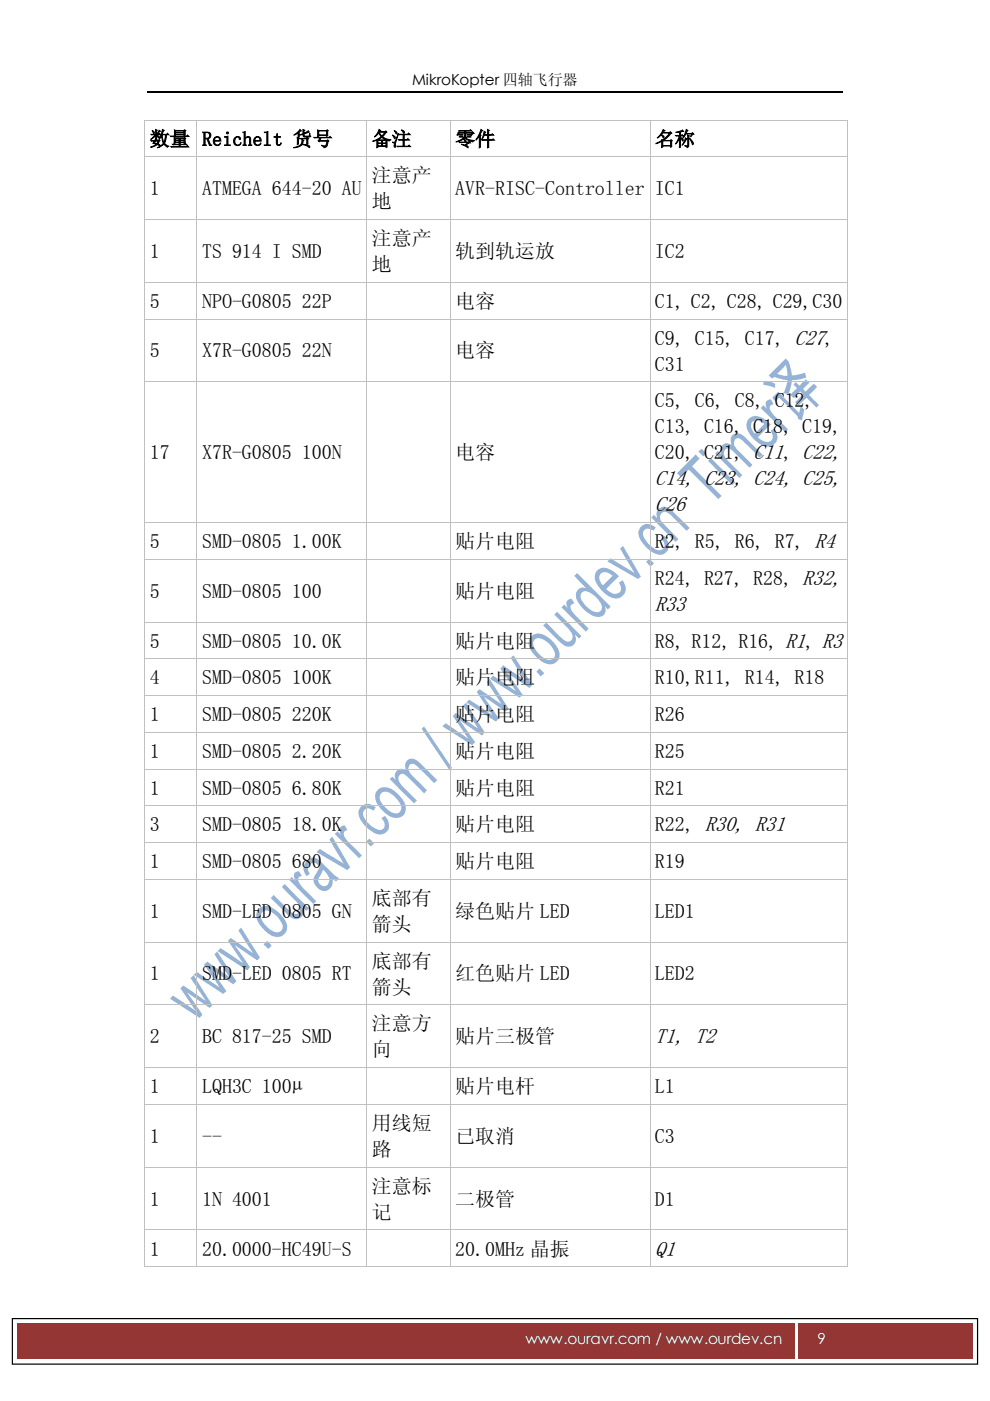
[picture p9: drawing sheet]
<svg xmlns="http://www.w3.org/2000/svg" width="210mm" height="297mm" viewBox="0 0 210 297" stroke-linecap="round" stroke-linejoin="round" font-family="sans-serif">
<g fill="#95b3d7">
<path d="M40.4 207.3l.7-.5 3.9 6.3-.6 .6-4.7-3.2 3.2 4.6-.6 .7-6.2-4 .6-.7 4.9 3.3-3.3-4.9 .6-.5 4.7 3.2z" fill-rule="evenodd"/>
<path d="M41.1 206.7l.6-.6 4.9 3.3-3.3-4.8 .6-.7 4.7 3.3-3.1-4.8 .6-.6 4 6.2-.7 .7-4.6-3.3 3.2 4.7-.7 .6z" fill-rule="evenodd"/>
<path d="M46.7 201l4.9 3.3-3.3-4.8 .6-.6 4.8 3.2-3.2-4.8 .6-.6 4 6.3-.6 .6-4.7-3.2 3.2 4.7-.6 .6-6.3-4z" fill-rule="evenodd"/>
<path d="M55.9 200.2l.7-.7 1 1-.7 .7z" fill-rule="evenodd"/>
<path d="M54.9 192.7a2.54 2.54 0 0 1 3.5 .2 5.5 5.5 0 0 1 2.5 3.8 2.21 2.21 0 0 1-1.4 1.9 2.21 2.21 0 0 1-2.3-.4 6 6 0 0 1-2.9-4.1l.2-.8zM55.6 193.4a2.04 2.04 0 0 0 .6 2.6 3.4 3.4 0 0 0 2.8 1.6 1.36 1.36 0 0 0 .5-2.3 4.1 4.1 0 0 0-3.4-2.2z" fill-rule="evenodd"/>
<path d="M58 189.7l2.5 2.5a3.3 3.3 0 0 0 2.4 1.6 1.46 1.46 0 0 0 0-2.6l-3.1-3.2 .6-.5 5.1 5.1-.6 .5-.7-.7a1.73 1.73 0 0 1-.6 2.3 1.73 1.73 0 0 1-2.3-.5l-3.9-3.8z" fill-rule="evenodd"/>
<path d="M62.5 185.1l.2-.2a.63 .63 0 0 1 1 .4l.3 .5a.81 .81 0 0 0-.8 .5 .81 .81 0 0 0 .3 .9l.8 1.2 2.8 2.7-.6 .6-5.2-5.2 .5-.6 .9 .9-.3-.5a1.12 1.12 0 0 1 .1-1.2z" fill-rule="evenodd"/>
<path d="M65 182.5a1.77 1.77 0 0 1 2.8 0l3.2 3.2 .9 .5-.6 .7-.8-.5a1.94 1.94 0 0 1-1.1 2.4 1.94 1.94 0 0 1-2.5-1 2.03 2.03 0 0 1 .3-2.9l.3-.5a.64 .64 0 0 0-.1-1.1 1.28 1.28 0 0 0-1.9 .1 1.28 1.28 0 0 0 .2 1.9l-.7 .5a2.27 2.27 0 0 1 0-3.3zM68.5 184.4l-.5 1.1a1.27 1.27 0 0 0-.3 1.8 1.27 1.27 0 0 0 1.7 .3 1.73 1.73 0 0 0-.2-2.5z" fill-rule="evenodd"/>
<path d="M67.3 180.4l.5-.4 5.1 3.1-3.1-5.1 .6-.6 3.9 6.5-.6 .6-6.6-3.8z" fill-rule="evenodd"/>
<path d="M72.2 175.3l.9-.3 .6 1a.88 .88 0 0 0-.8 .6 .88 .88 0 0 0 .2 1l.9 1 2.7 2.8-.6 .5-5.1-5.1 .5-.5 .8 .7a1.47 1.47 0 0 1-.1-1.7z" fill-rule="evenodd"/>
<path d="M78.3 177.8l1 1-.6 .7-1.1-1z" fill-rule="evenodd"/>
<path d="M76.6 170.9a2.17 2.17 0 0 1 3.1 .3l-.5 .7-.3-.2a1.19 1.19 0 0 0-1.6 0 1.19 1.19 0 0 0-.1 1.6 5 5 0 0 0 3.5 2.7 1.35 1.35 0 0 0 .9-1.2 1.35 1.35 0 0 0-.7-1.3l.7-.5a2.54 2.54 0 0 1 .4 3.4 2.3 2.3 0 0 1-3.1-.1 5.2 5.2 0 0 1-2.9-4.3z" fill-rule="evenodd"/>
<path d="M80.1 167.5a2.9 2.9 0 0 1 3.9 .5 4.5 4.5 0 0 1 2 3.9 2.19 2.19 0 0 1-3.6 1.1 5.4 5.4 0 0 1-2.9-4.5zM80.9 168.1a1.91 1.91 0 0 0 .5 2.7 3.1 3.1 0 0 0 3.1 1.5 1.65 1.65 0 0 0-.1-2.5 3.7 3.7 0 0 0-3-1.9z" fill-rule="evenodd"/>
<path d="M84.2 163.4a1.41 1.41 0 0 1 1.9-.1 1.56 1.56 0 0 1 .2-2.1 1.56 1.56 0 0 1 2.2 .1l4.2 4.1-.7 .6-2.2-2.3a4.3 4.3 0 0 0-2.5-1.8 1.14 1.14 0 0 0-.4 1.9l3.6 3.8-.6 .6-3.7-3.6a1.02 1.02 0 0 0-1.5-.2 1.02 1.02 0 0 0 .1 1.5l3.6 3.9-.6 .5-5.2-5.1 .5-.5 .8 .7a1.66 1.66 0 0 1 .3-2z" fill-rule="evenodd"/>
<path d="M89.6 154.3l.3-.3 5.9 8.8-.5 .5-5.9-8.8z" fill-rule="evenodd"/>
<path d="M96.6 151.1l4.7 3.3-3.1-4.8 .6-.6 4 6.3-.6 .7-4.7-3.3 3.3 4.7-.7 .6-6.3-4 .7-.7 4.8 3.3-3.3-4.8z" fill-rule="evenodd"/>
<path d="M103.8 143.9l4.1 6.4-.7 .6-4.7-3.2 3.2 4.6-.5 .7-6.3-4.1 .6-.6 4.9 3.3-3.3-4.9 .6-.6 4.6 3.3-3.1-4.8z" fill-rule="evenodd"/>
<path d="M106.7 141.1l4.7 3.3-3.1-4.9 .6-.6 4 6.3-.6 .7-4.8-3.3 3.3 4.7-.6 .6-6.3-4 .7-.6 4.8 3.3-3.3-4.9z" fill-rule="evenodd"/>
<path d="M114.1 142l.3-.3 1 1-.8 .7-.9-1z" fill-rule="evenodd"/>
<path d="M112.7 134.9a2.91 2.91 0 0 1 3.9 .5 4.5 4.5 0 0 1 2 3.9 2.18 2.18 0 0 1-3.6 1.1 5.8 5.8 0 0 1-2.9-4.1l.1-.8zM113.4 135.6a1.64 1.64 0 0 0 .2 2.3 4.4 4.4 0 0 0 2.8 2 1.22 1.22 0 0 0 1.2-.7 1.22 1.22 0 0 0-.2-1.3 4.4 4.4 0 0 0-3.5-2.6z" fill-rule="evenodd"/>
<path d="M115.1 132.6l.7-.6 2.4 2.5a4.5 4.5 0 0 0 2.2 1.6 1.23 1.23 0 0 0 1-1 1.23 1.23 0 0 0-.5-1.3l-3.4-3.5 .6-.6 5.2 5.2-.5 .5-.9-.8a1.65 1.65 0 0 1-.4 2.2 1.65 1.65 0 0 1-2.1-.1z" fill-rule="evenodd"/>
<path d="M120.5 127.2l.7-.3 .6 1a.9 .9 0 0 0-.9 .6 .9 .9 0 0 0 .3 1l3.6 3.8-.6 .6-5.2-5.1 .6-.6 .8 .7a1.19 1.19 0 0 1 .1-1.7z" fill-rule="evenodd"/>
<path d="M121.8 122.1l.5-.6 7.2 7.1-.6 .6-.6-.7a1.61 1.61 0 0 1-.3 1.9 1.61 1.61 0 0 1-1.8 .3 6.7 6.7 0 0 1-4.1-4.3 1.56 1.56 0 0 1 2.2-1.7zM123.4 125.6a2.1 2.1 0 0 0 .6 2.7 2.97 2.97 0 0 0 3.1 1.4 1.46 1.46 0 0 0 0-2.3 4.7 4.7 0 0 0-3.2-2.1z" fill-rule="evenodd"/>
<path d="M126.7 120.9a2.25 2.25 0 0 1 2.8-.1l1.7 1.4-2.7 2.7a2.18 2.18 0 0 0 2.9 .7l.3-.9-.5-1.2 .8-.5a2.23 2.23 0 0 1 .6 2.4 2.23 2.23 0 0 1-2 1.5 5.9 5.9 0 0 1-4.5-4.5 1.96 1.96 0 0 1 .6-1.5zM127.3 121.7a1.86 1.86 0 0 0 .5 2.4l2.1-2a1.82 1.82 0 0 0-2.6-.4z" fill-rule="evenodd"/>
<path d="M129.5 118.4l5 3.1-3-5.2 .6-.6 3.8 6.6-.6 .5-6.5-3.8z" fill-rule="evenodd"/>
<path d="M137 119.1l.7-.7 1 1.1-.8 .6z" fill-rule="evenodd"/>
<path d="M135.9 111.7a2.15 2.15 0 0 1 3.1 .1l-.5 .7a1.3 1.3 0 0 0-2.2 .4 4.7 4.7 0 0 0 2.7 3.6 1.24 1.24 0 0 0 1.7-.3 1.24 1.24 0 0 0-.2-1.7l-.3-.4 .7-.5a2.49 2.49 0 0 1 .4 3.4 2.31 2.31 0 0 1-3.1 0 5.5 5.5 0 0 1-2.8-4.3z" fill-rule="evenodd"/>
<path d="M139.7 107.9a2.19 2.19 0 0 1 3 .6l3.5 3.4-.7 .6-1.3-1.3a10.4 10.4 0 0 0-3.1-2.7 1.24 1.24 0 0 0-1.2 .9 1.24 1.24 0 0 0 .6 1.4l3.3 3.5-.5 .6-5.2-5.2 .5-.6 .8 .8a1.7 1.7 0 0 1 .3-2z" fill-rule="evenodd"/>
<path d="M147.5 96.4l.8 .8-1.6 1.7 6.3 6.3-.7 .6-6.3-6.2-1.6 1.6-.9-.9z" fill-rule="evenodd"/>
<path d="M150.3 97.5l.4-.4 5.2 5.2-.6 .6-5.2-5.2zM148.1 95.8l.7-.6 .9 .9-.6 .7z" fill-rule="evenodd"/>
<path d="M153.2 94.4a1.41 1.41 0 0 1 1.9-.1 1.56 1.56 0 0 1 .3-2.1 1.56 1.56 0 0 1 2.1 .1l4.2 4.1-.7 .6-2.2-2.3a5.8 5.8 0 0 0-2.3-1.8 1.26 1.26 0 0 0-.9 1 1.26 1.26 0 0 0 .6 1.3l3.3 3.4-.6 .5-1.4-1.4a11.2 11.2 0 0 0-3-2.6 1.06 1.06 0 0 0-1 .6 1.06 1.06 0 0 0 .3 1.2l3.6 3.9-.6 .5-5.2-5.1 .5-.6 .8 .8a1.66 1.66 0 0 1 .3-2z" fill-rule="evenodd"/>
<path d="M158.8 88.7a2.25 2.25 0 0 1 2.9-.1l1.7 1.4-2.7 2.7a2.3 2.3 0 0 0 2.9 .7l.2-.5v-.6l-.4-.9 .8-.6a2.23 2.23 0 0 1 .5 2.5 2.23 2.23 0 0 1-1.9 1.4 5.9 5.9 0 0 1-4.5-4.4 1.96 1.96 0 0 1 .5-1.6zM159.5 89.4a1.96 1.96 0 0 0 .5 2.5l2.1-2a2 2 0 0 0-2.6-.5z" fill-rule="evenodd"/>
<path d="M162.6 85l.8-.3 .6 1a.88 .88 0 0 0-.8 .6 .88 .88 0 0 0 .3 .9l.8 1.1 2.7 2.7-.5 .6-5.2-5.1 .6-.6 .7 .8a1.47 1.47 0 0 1 0-1.7z" fill-rule="evenodd"/>
<path d="M163 79.6l3.5-3.6a4.7 4.7 0 0 1 1.4 3.6l1.4-.2 1.4-.4 .2 1-1.5 .5-1.5 .1-.3 1.6-.5 1.4-1-.3 .6-1.4 .3-1.3-2.8-.7-.5 .4zM166.6 77.4l-1.8 1.8 1.4 .5h.8zM161.9 80.8h.9l1.5 .6v.9l-.9-.4-1.5-.3zM163.7 84.3l1.3-1.2 4.4 4.4 .4-1.5 .1 .2a1.13 1.13 0 0 1 .5 1.5l-.4 1.5-.8-.4v-.2a5.7 5.7 0 0 0-1.9-2.2l-2.1-2.1-.8 .8zM168.6 81.2l.1-.2 .8 .8 1.4-1.4 .7 .7-1.3 1.4 .5 .6 1.8-1.7 .6 .6-1.7 1.7 2.2 2.2-.6 .5-2.1-2.1-1.8 1.7-.6-.7 1.7-1.7-.6-.6-1.4 1.4-.7-.7 1.4-1.4-.8-.8z" fill-rule="evenodd"/>
</g>
<path d="M31.2 19.6h147.5" fill="none" stroke="#000" stroke-width=".25"/>
<g fill="#943634">
<path d="M3.6 280.5h164.8v7.6h-164.8z"/>
<path d="M169.2 280.5h37v7.6h-37z"/>
</g>
<path d="M2.6 279.6h204.7v9.6h-204.7z" fill="none" stroke="#000" stroke-width=".25"/>
<path d="M30.6 25.4h.1v1.3h-.1z" fill="#c0c0c0"/>
<path d="M30.6 25.5h11.1" fill="none" stroke="#c0c0c0" stroke-width=".21"/>
<path d="M41.7 25.4h.1v1.3h-.1z" fill="#c0c0c0"/>
<path d="M41.8 25.5h35.8" fill="none" stroke="#c0c0c0" stroke-width=".21"/>
<path d="M77.6 25.4h.2v1.3h-.2z" fill="#c0c0c0"/>
<path d="M77.8 25.5h17.6" fill="none" stroke="#c0c0c0" stroke-width=".21"/>
<path d="M95.4 25.4h.2v1.3h-.2z" fill="#c0c0c0"/>
<path d="M95.6 25.5h42.2" fill="none" stroke="#c0c0c0" stroke-width=".21"/>
<path d="M137.8 25.4h.1v1.3h-.1z" fill="#c0c0c0"/>
<path d="M137.9 25.5h41.7" fill="none" stroke="#c0c0c0" stroke-width=".21"/>
<g fill="#c0c0c0">
<path d="M179.6 25.4h.1v1.3h-.1z"/>
<path d="M179.6 25.4h.1v.2h-.1z"/>
</g>
<path d="M30.6 26.7v6.5M41.7 26.7v6.5M77.7 26.7v6.5M95.5 26.7v6.5M137.8 26.7v6.5M179.7 26.7v6.5" fill="none" stroke="#c0c0c0" stroke-width=".21"/>
<path d="M30.6 33.2h.1v1.3h-.1z" fill="#c0c0c0"/>
<path d="M30.7 33.3h11" fill="none" stroke="#c0c0c0" stroke-width=".21"/>
<path d="M41.7 33.2h.1v1.3h-.1z" fill="#c0c0c0"/>
<path d="M41.8 33.3h35.8" fill="none" stroke="#c0c0c0" stroke-width=".21"/>
<path d="M77.6 33.2h.2v1.3h-.2z" fill="#c0c0c0"/>
<path d="M77.8 33.3h17.6" fill="none" stroke="#c0c0c0" stroke-width=".21"/>
<path d="M95.4 33.2h.2v1.3h-.2z" fill="#c0c0c0"/>
<path d="M95.6 33.3h42.2" fill="none" stroke="#c0c0c0" stroke-width=".21"/>
<path d="M137.8 33.2h.1v1.3h-.1z" fill="#c0c0c0"/>
<path d="M137.9 33.3h41.7" fill="none" stroke="#c0c0c0" stroke-width=".21"/>
<path d="M179.6 33.2h.1v1.3h-.1z" fill="#c0c0c0"/>
<path d="M30.6 34.5v12M41.7 34.5v12M77.7 34.5v12M95.5 34.5v12M137.8 34.5v12M179.7 34.5v12" fill="none" stroke="#c0c0c0" stroke-width=".21"/>
<path d="M30.6 46.5h.1v1.3h-.1z" fill="#c0c0c0"/>
<path d="M30.7 46.6h11" fill="none" stroke="#c0c0c0" stroke-width=".21"/>
<path d="M41.7 46.5h.1v1.3h-.1z" fill="#c0c0c0"/>
<path d="M41.8 46.6h35.8" fill="none" stroke="#c0c0c0" stroke-width=".21"/>
<path d="M77.6 46.5h.2v1.3h-.2z" fill="#c0c0c0"/>
<path d="M77.8 46.6h17.6" fill="none" stroke="#c0c0c0" stroke-width=".21"/>
<path d="M95.4 46.5h.2v1.3h-.2z" fill="#c0c0c0"/>
<path d="M95.6 46.6h42.2" fill="none" stroke="#c0c0c0" stroke-width=".21"/>
<path d="M137.8 46.5h.1v1.3h-.1z" fill="#c0c0c0"/>
<path d="M137.9 46.6h41.7" fill="none" stroke="#c0c0c0" stroke-width=".21"/>
<path d="M179.6 46.5h.1v1.3h-.1z" fill="#c0c0c0"/>
<path d="M30.6 47.8v12M41.7 47.8v12M77.7 47.8v12M95.5 47.8v12M137.8 47.8v12M179.7 47.8v12" fill="none" stroke="#c0c0c0" stroke-width=".21"/>
<path d="M30.6 59.8h.1v1.2h-.1z" fill="#c0c0c0"/>
<path d="M30.7 59.9h11" fill="none" stroke="#c0c0c0" stroke-width=".21"/>
<path d="M41.7 59.8h.1v1.2h-.1z" fill="#c0c0c0"/>
<path d="M41.8 59.9h35.8" fill="none" stroke="#c0c0c0" stroke-width=".21"/>
<path d="M77.6 59.8h.2v1.2h-.2z" fill="#c0c0c0"/>
<path d="M77.8 59.9h17.6" fill="none" stroke="#c0c0c0" stroke-width=".21"/>
<path d="M95.4 59.8h.2v1.2h-.2z" fill="#c0c0c0"/>
<path d="M95.6 59.9h42.2" fill="none" stroke="#c0c0c0" stroke-width=".21"/>
<path d="M137.8 59.8h.1v1.2h-.1z" fill="#c0c0c0"/>
<path d="M137.9 59.9h41.7" fill="none" stroke="#c0c0c0" stroke-width=".21"/>
<path d="M179.6 59.8h.1v1.2h-.1z" fill="#c0c0c0"/>
<path d="M30.6 61v6.6M41.7 61v6.6M77.7 61v6.6M95.5 61v6.6M137.8 61v6.6M179.7 61v6.6" fill="none" stroke="#c0c0c0" stroke-width=".21"/>
<path d="M30.6 67.6h.1v1.2h-.1z" fill="#c0c0c0"/>
<path d="M30.7 67.6h11" fill="none" stroke="#c0c0c0" stroke-width=".21"/>
<path d="M41.7 67.6h.1v1.2h-.1z" fill="#c0c0c0"/>
<path d="M41.8 67.6h35.8" fill="none" stroke="#c0c0c0" stroke-width=".21"/>
<path d="M77.6 67.6h.2v1.2h-.2z" fill="#c0c0c0"/>
<path d="M77.8 67.6h17.6" fill="none" stroke="#c0c0c0" stroke-width=".21"/>
<path d="M95.4 67.6h.2v1.2h-.2z" fill="#c0c0c0"/>
<path d="M95.6 67.6h42.2" fill="none" stroke="#c0c0c0" stroke-width=".21"/>
<path d="M137.8 67.6h.1v1.2h-.1z" fill="#c0c0c0"/>
<path d="M137.9 67.6h41.7" fill="none" stroke="#c0c0c0" stroke-width=".21"/>
<path d="M179.6 67.6h.1v1.2h-.1z" fill="#c0c0c0"/>
<path d="M30.6 68.8v12.1M41.7 68.8v12.1M77.7 68.8v12.1M95.5 68.8v12.1M137.8 68.8v12.1M179.7 68.8v12.1" fill="none" stroke="#c0c0c0" stroke-width=".21"/>
<path d="M30.6 80.9h.1v1.2h-.1z" fill="#c0c0c0"/>
<path d="M30.7 80.9h11" fill="none" stroke="#c0c0c0" stroke-width=".21"/>
<path d="M41.7 80.9h.1v1.2h-.1z" fill="#c0c0c0"/>
<path d="M41.8 80.9h35.8" fill="none" stroke="#c0c0c0" stroke-width=".21"/>
<path d="M77.6 80.9h.2v1.2h-.2z" fill="#c0c0c0"/>
<path d="M77.8 80.9h17.6" fill="none" stroke="#c0c0c0" stroke-width=".21"/>
<path d="M95.4 80.9h.2v1.2h-.2z" fill="#c0c0c0"/>
<path d="M95.6 80.9h42.2" fill="none" stroke="#c0c0c0" stroke-width=".21"/>
<path d="M137.8 80.9h.1v1.2h-.1z" fill="#c0c0c0"/>
<path d="M137.9 80.9h41.7" fill="none" stroke="#c0c0c0" stroke-width=".21"/>
<path d="M179.6 80.9h.1v1.2h-.1z" fill="#c0c0c0"/>
<path d="M30.6 82.1v28.6M41.7 82.1v28.6M77.7 82.1v28.6M95.5 82.1v28.6M137.8 82.1v28.6M179.7 82.1v28.6" fill="none" stroke="#c0c0c0" stroke-width=".21"/>
<path d="M30.6 110.7h.1v1.2h-.1z" fill="#c0c0c0"/>
<path d="M30.7 110.7h11" fill="none" stroke="#c0c0c0" stroke-width=".21"/>
<path d="M41.7 110.7h.1v1.2h-.1z" fill="#c0c0c0"/>
<path d="M41.8 110.7h35.8" fill="none" stroke="#c0c0c0" stroke-width=".21"/>
<path d="M77.6 110.7h.2v1.2h-.2z" fill="#c0c0c0"/>
<path d="M77.8 110.7h17.6" fill="none" stroke="#c0c0c0" stroke-width=".21"/>
<path d="M95.4 110.7h.2v1.2h-.2z" fill="#c0c0c0"/>
<path d="M95.6 110.7h42.2" fill="none" stroke="#c0c0c0" stroke-width=".21"/>
<path d="M137.8 110.7h.1v1.2h-.1z" fill="#c0c0c0"/>
<path d="M137.9 110.7h41.7" fill="none" stroke="#c0c0c0" stroke-width=".21"/>
<path d="M179.6 110.7h.1v1.2h-.1z" fill="#c0c0c0"/>
<path d="M30.6 111.9v6.6M41.7 111.9v6.6M77.7 111.9v6.6M95.5 111.9v6.6M137.8 111.9v6.6M179.7 111.9v6.6" fill="none" stroke="#c0c0c0" stroke-width=".21"/>
<path d="M30.6 118.5h.1v1.3h-.1z" fill="#c0c0c0"/>
<path d="M30.7 118.6h11" fill="none" stroke="#c0c0c0" stroke-width=".21"/>
<path d="M41.7 118.5h.1v1.3h-.1z" fill="#c0c0c0"/>
<path d="M41.8 118.6h35.8" fill="none" stroke="#c0c0c0" stroke-width=".21"/>
<path d="M77.6 118.5h.2v1.3h-.2z" fill="#c0c0c0"/>
<path d="M77.8 118.6h17.6" fill="none" stroke="#c0c0c0" stroke-width=".21"/>
<path d="M95.4 118.5h.2v1.3h-.2z" fill="#c0c0c0"/>
<path d="M95.6 118.6h42.2" fill="none" stroke="#c0c0c0" stroke-width=".21"/>
<path d="M137.8 118.5h.1v1.3h-.1z" fill="#c0c0c0"/>
<path d="M137.9 118.6h41.7" fill="none" stroke="#c0c0c0" stroke-width=".21"/>
<path d="M179.6 118.5h.1v1.3h-.1z" fill="#c0c0c0"/>
<path d="M30.6 119.8v12M41.7 119.8v12M77.7 119.8v12M95.5 119.8v12M137.8 119.8v12M179.7 119.8v12" fill="none" stroke="#c0c0c0" stroke-width=".21"/>
<path d="M30.6 131.8h.1v1.3h-.1z" fill="#c0c0c0"/>
<path d="M30.7 131.9h11" fill="none" stroke="#c0c0c0" stroke-width=".21"/>
<path d="M41.7 131.8h.1v1.3h-.1z" fill="#c0c0c0"/>
<path d="M41.8 131.9h35.8" fill="none" stroke="#c0c0c0" stroke-width=".21"/>
<path d="M77.6 131.8h.2v1.3h-.2z" fill="#c0c0c0"/>
<path d="M77.8 131.9h17.6" fill="none" stroke="#c0c0c0" stroke-width=".21"/>
<path d="M95.4 131.8h.2v1.3h-.2z" fill="#c0c0c0"/>
<path d="M95.6 131.9h42.2" fill="none" stroke="#c0c0c0" stroke-width=".21"/>
<path d="M137.8 131.8h.1v1.3h-.1z" fill="#c0c0c0"/>
<path d="M137.9 131.9h41.7" fill="none" stroke="#c0c0c0" stroke-width=".21"/>
<path d="M179.6 131.8h.1v1.3h-.1z" fill="#c0c0c0"/>
<path d="M30.6 133.1v6.5M41.7 133.1v6.5M77.7 133.1v6.5M95.5 133.1v6.5M137.8 133.1v6.5M179.7 133.1v6.5" fill="none" stroke="#c0c0c0" stroke-width=".21"/>
<path d="M30.6 139.6h.1v1.3h-.1z" fill="#c0c0c0"/>
<path d="M30.7 139.7h11" fill="none" stroke="#c0c0c0" stroke-width=".21"/>
<path d="M41.7 139.6h.1v1.3h-.1z" fill="#c0c0c0"/>
<path d="M41.8 139.7h35.8" fill="none" stroke="#c0c0c0" stroke-width=".21"/>
<path d="M77.6 139.6h.2v1.3h-.2z" fill="#c0c0c0"/>
<path d="M77.8 139.7h17.6" fill="none" stroke="#c0c0c0" stroke-width=".21"/>
<path d="M95.4 139.6h.2v1.3h-.2z" fill="#c0c0c0"/>
<path d="M95.6 139.7h42.2" fill="none" stroke="#c0c0c0" stroke-width=".21"/>
<path d="M137.8 139.6h.1v1.3h-.1z" fill="#c0c0c0"/>
<path d="M137.9 139.7h41.7" fill="none" stroke="#c0c0c0" stroke-width=".21"/>
<path d="M179.6 139.6h.1v1.3h-.1z" fill="#c0c0c0"/>
<path d="M30.6 140.9v6.5M41.7 140.9v6.5M77.7 140.9v6.5M95.5 140.9v6.5M137.8 140.9v6.5M179.7 140.9v6.5" fill="none" stroke="#c0c0c0" stroke-width=".21"/>
<path d="M30.6 147.4h.1v1.3h-.1z" fill="#c0c0c0"/>
<path d="M30.7 147.5h11" fill="none" stroke="#c0c0c0" stroke-width=".21"/>
<path d="M41.7 147.4h.1v1.3h-.1z" fill="#c0c0c0"/>
<path d="M41.8 147.5h35.8" fill="none" stroke="#c0c0c0" stroke-width=".21"/>
<path d="M77.6 147.4h.2v1.3h-.2z" fill="#c0c0c0"/>
<path d="M77.8 147.5h17.6" fill="none" stroke="#c0c0c0" stroke-width=".21"/>
<path d="M95.4 147.4h.2v1.3h-.2z" fill="#c0c0c0"/>
<path d="M95.6 147.5h42.2" fill="none" stroke="#c0c0c0" stroke-width=".21"/>
<path d="M137.8 147.4h.1v1.3h-.1z" fill="#c0c0c0"/>
<path d="M137.9 147.5h41.7" fill="none" stroke="#c0c0c0" stroke-width=".21"/>
<path d="M179.6 147.4h.1v1.3h-.1z" fill="#c0c0c0"/>
<path d="M30.6 148.7v6.5M41.7 148.7v6.5M77.7 148.7v6.5M95.5 148.7v6.5M137.8 148.7v6.5M179.7 148.7v6.5" fill="none" stroke="#c0c0c0" stroke-width=".21"/>
<path d="M30.6 155.2h.1v1.3h-.1z" fill="#c0c0c0"/>
<path d="M30.7 155.3h11" fill="none" stroke="#c0c0c0" stroke-width=".21"/>
<path d="M41.7 155.2h.1v1.3h-.1z" fill="#c0c0c0"/>
<path d="M41.8 155.3h35.8" fill="none" stroke="#c0c0c0" stroke-width=".21"/>
<path d="M77.6 155.2h.2v1.3h-.2z" fill="#c0c0c0"/>
<path d="M77.8 155.3h17.6" fill="none" stroke="#c0c0c0" stroke-width=".21"/>
<path d="M95.4 155.2h.2v1.3h-.2z" fill="#c0c0c0"/>
<path d="M95.6 155.3h42.2" fill="none" stroke="#c0c0c0" stroke-width=".21"/>
<path d="M137.8 155.2h.1v1.3h-.1z" fill="#c0c0c0"/>
<path d="M137.9 155.3h41.7" fill="none" stroke="#c0c0c0" stroke-width=".21"/>
<path d="M179.6 155.2h.1v1.3h-.1z" fill="#c0c0c0"/>
<path d="M30.6 156.5v6.5M41.7 156.5v6.5M77.7 156.5v6.5M95.5 156.5v6.5M137.8 156.5v6.5M179.7 156.5v6.5" fill="none" stroke="#c0c0c0" stroke-width=".21"/>
<path d="M30.6 163h.1v1.3h-.1z" fill="#c0c0c0"/>
<path d="M30.7 163.1h11" fill="none" stroke="#c0c0c0" stroke-width=".21"/>
<path d="M41.7 163h.1v1.3h-.1z" fill="#c0c0c0"/>
<path d="M41.8 163.1h35.8" fill="none" stroke="#c0c0c0" stroke-width=".21"/>
<path d="M77.6 163h.2v1.3h-.2z" fill="#c0c0c0"/>
<path d="M77.8 163.1h17.6" fill="none" stroke="#c0c0c0" stroke-width=".21"/>
<path d="M95.4 163h.2v1.3h-.2z" fill="#c0c0c0"/>
<path d="M95.6 163.1h42.2" fill="none" stroke="#c0c0c0" stroke-width=".21"/>
<path d="M137.8 163h.1v1.3h-.1z" fill="#c0c0c0"/>
<path d="M137.9 163.1h41.7" fill="none" stroke="#c0c0c0" stroke-width=".21"/>
<path d="M179.6 163h.1v1.3h-.1z" fill="#c0c0c0"/>
<path d="M30.6 164.3v6.5M41.7 164.3v6.5M77.7 164.3v6.5M95.5 164.3v6.5M137.8 164.3v6.5M179.7 164.3v6.5" fill="none" stroke="#c0c0c0" stroke-width=".21"/>
<path d="M30.6 170.8h.1v1.2h-.1z" fill="#c0c0c0"/>
<path d="M30.7 170.9h11" fill="none" stroke="#c0c0c0" stroke-width=".21"/>
<path d="M41.7 170.8h.1v1.2h-.1z" fill="#c0c0c0"/>
<path d="M41.8 170.9h35.8" fill="none" stroke="#c0c0c0" stroke-width=".21"/>
<path d="M77.6 170.8h.2v1.2h-.2z" fill="#c0c0c0"/>
<path d="M77.8 170.9h17.6" fill="none" stroke="#c0c0c0" stroke-width=".21"/>
<path d="M95.4 170.8h.2v1.2h-.2z" fill="#c0c0c0"/>
<path d="M95.6 170.9h42.2" fill="none" stroke="#c0c0c0" stroke-width=".21"/>
<path d="M137.8 170.8h.1v1.2h-.1z" fill="#c0c0c0"/>
<path d="M137.9 170.9h41.7" fill="none" stroke="#c0c0c0" stroke-width=".21"/>
<path d="M179.6 170.8h.1v1.2h-.1z" fill="#c0c0c0"/>
<path d="M30.6 172v6.6M41.7 172v6.6M77.7 172v6.6M95.5 172v6.6M137.8 172v6.6M179.7 172v6.6" fill="none" stroke="#c0c0c0" stroke-width=".21"/>
<path d="M30.6 178.6h.1v1.2h-.1z" fill="#c0c0c0"/>
<path d="M30.7 178.6h11" fill="none" stroke="#c0c0c0" stroke-width=".21"/>
<path d="M41.7 178.6h.1v1.2h-.1z" fill="#c0c0c0"/>
<path d="M41.8 178.6h35.8" fill="none" stroke="#c0c0c0" stroke-width=".21"/>
<path d="M77.6 178.6h.2v1.2h-.2z" fill="#c0c0c0"/>
<path d="M77.8 178.6h17.6" fill="none" stroke="#c0c0c0" stroke-width=".21"/>
<path d="M95.4 178.6h.2v1.2h-.2z" fill="#c0c0c0"/>
<path d="M95.6 178.6h42.2" fill="none" stroke="#c0c0c0" stroke-width=".21"/>
<path d="M137.8 178.6h.1v1.2h-.1z" fill="#c0c0c0"/>
<path d="M137.9 178.6h41.7" fill="none" stroke="#c0c0c0" stroke-width=".21"/>
<path d="M179.6 178.6h.1v1.2h-.1z" fill="#c0c0c0"/>
<path d="M30.6 179.8v6.6M41.7 179.8v6.6M77.7 179.8v6.6M95.5 179.8v6.6M137.8 179.8v6.6M179.7 179.8v6.6" fill="none" stroke="#c0c0c0" stroke-width=".21"/>
<path d="M30.6 186.4h.1v1.2h-.1z" fill="#c0c0c0"/>
<path d="M30.7 186.4h11" fill="none" stroke="#c0c0c0" stroke-width=".21"/>
<path d="M41.7 186.4h.1v1.2h-.1z" fill="#c0c0c0"/>
<path d="M41.8 186.4h35.8" fill="none" stroke="#c0c0c0" stroke-width=".21"/>
<path d="M77.6 186.4h.2v1.2h-.2z" fill="#c0c0c0"/>
<path d="M77.8 186.4h17.6" fill="none" stroke="#c0c0c0" stroke-width=".21"/>
<path d="M95.4 186.4h.2v1.2h-.2z" fill="#c0c0c0"/>
<path d="M95.6 186.4h42.2" fill="none" stroke="#c0c0c0" stroke-width=".21"/>
<path d="M137.8 186.4h.1v1.2h-.1z" fill="#c0c0c0"/>
<path d="M137.9 186.4h41.7" fill="none" stroke="#c0c0c0" stroke-width=".21"/>
<path d="M179.6 186.4h.1v1.2h-.1z" fill="#c0c0c0"/>
<path d="M30.6 187.6v12M41.7 187.6v12M77.7 187.6v12M95.5 187.6v12M137.8 187.6v12M179.7 187.6v12" fill="none" stroke="#c0c0c0" stroke-width=".21"/>
<path d="M30.6 199.6h.1v1.3h-.1z" fill="#c0c0c0"/>
<path d="M30.7 199.7h11" fill="none" stroke="#c0c0c0" stroke-width=".21"/>
<path d="M41.7 199.6h.1v1.3h-.1z" fill="#c0c0c0"/>
<path d="M41.8 199.7h35.8" fill="none" stroke="#c0c0c0" stroke-width=".21"/>
<path d="M77.6 199.6h.2v1.3h-.2z" fill="#c0c0c0"/>
<path d="M77.8 199.7h17.6" fill="none" stroke="#c0c0c0" stroke-width=".21"/>
<path d="M95.4 199.6h.2v1.3h-.2z" fill="#c0c0c0"/>
<path d="M95.6 199.7h42.2" fill="none" stroke="#c0c0c0" stroke-width=".21"/>
<path d="M137.8 199.6h.1v1.3h-.1z" fill="#c0c0c0"/>
<path d="M137.9 199.7h41.7" fill="none" stroke="#c0c0c0" stroke-width=".21"/>
<path d="M179.6 199.6h.1v1.3h-.1z" fill="#c0c0c0"/>
<path d="M30.6 200.9v12M41.7 200.9v12M77.7 200.9v12M95.5 200.9v12M137.8 200.9v12M179.7 200.9v12" fill="none" stroke="#c0c0c0" stroke-width=".21"/>
<path d="M30.6 212.9h.1v1.3h-.1z" fill="#c0c0c0"/>
<path d="M30.7 213h11" fill="none" stroke="#c0c0c0" stroke-width=".21"/>
<path d="M41.7 212.9h.1v1.3h-.1z" fill="#c0c0c0"/>
<path d="M41.8 213h35.8" fill="none" stroke="#c0c0c0" stroke-width=".21"/>
<path d="M77.6 212.9h.2v1.3h-.2z" fill="#c0c0c0"/>
<path d="M77.8 213h17.6" fill="none" stroke="#c0c0c0" stroke-width=".21"/>
<path d="M95.4 212.9h.2v1.3h-.2z" fill="#c0c0c0"/>
<path d="M95.6 213h42.2" fill="none" stroke="#c0c0c0" stroke-width=".21"/>
<path d="M137.8 212.9h.1v1.3h-.1z" fill="#c0c0c0"/>
<path d="M137.9 213h41.7" fill="none" stroke="#c0c0c0" stroke-width=".21"/>
<path d="M179.6 212.9h.1v1.3h-.1z" fill="#c0c0c0"/>
<path d="M30.6 214.2v12M41.7 214.2v12M77.7 214.2v12M95.5 214.2v12M137.8 214.2v12M179.7 214.2v12" fill="none" stroke="#c0c0c0" stroke-width=".21"/>
<path d="M30.6 226.2h.1v1.3h-.1z" fill="#c0c0c0"/>
<path d="M30.7 226.3h11" fill="none" stroke="#c0c0c0" stroke-width=".21"/>
<path d="M41.7 226.2h.1v1.3h-.1z" fill="#c0c0c0"/>
<path d="M41.8 226.3h35.8" fill="none" stroke="#c0c0c0" stroke-width=".21"/>
<path d="M77.6 226.2h.2v1.3h-.2z" fill="#c0c0c0"/>
<path d="M77.8 226.3h17.6" fill="none" stroke="#c0c0c0" stroke-width=".21"/>
<path d="M95.4 226.2h.2v1.3h-.2z" fill="#c0c0c0"/>
<path d="M95.6 226.3h42.2" fill="none" stroke="#c0c0c0" stroke-width=".21"/>
<path d="M137.8 226.2h.1v1.3h-.1z" fill="#c0c0c0"/>
<path d="M137.9 226.3h41.7" fill="none" stroke="#c0c0c0" stroke-width=".21"/>
<path d="M179.6 226.2h.1v1.3h-.1z" fill="#c0c0c0"/>
<path d="M30.6 227.5v6.6M41.7 227.5v6.6M77.7 227.5v6.6M95.5 227.5v6.6M137.8 227.5v6.6M179.7 227.5v6.6" fill="none" stroke="#c0c0c0" stroke-width=".21"/>
<path d="M30.6 234.1h.1v1.3h-.1z" fill="#c0c0c0"/>
<path d="M30.7 234.2h11" fill="none" stroke="#c0c0c0" stroke-width=".21"/>
<path d="M41.7 234.1h.1v1.3h-.1z" fill="#c0c0c0"/>
<path d="M41.8 234.2h35.8" fill="none" stroke="#c0c0c0" stroke-width=".21"/>
<path d="M77.6 234.1h.2v1.3h-.2z" fill="#c0c0c0"/>
<path d="M77.8 234.2h17.6" fill="none" stroke="#c0c0c0" stroke-width=".21"/>
<path d="M95.4 234.1h.2v1.3h-.2z" fill="#c0c0c0"/>
<path d="M95.6 234.2h42.2" fill="none" stroke="#c0c0c0" stroke-width=".21"/>
<path d="M137.8 234.1h.1v1.3h-.1z" fill="#c0c0c0"/>
<path d="M137.9 234.2h41.7" fill="none" stroke="#c0c0c0" stroke-width=".21"/>
<path d="M179.6 234.1h.1v1.3h-.1z" fill="#c0c0c0"/>
<path d="M30.6 235.4v12M41.7 235.4v12M77.7 235.4v12M95.5 235.4v12M137.8 235.4v12M179.7 235.4v12" fill="none" stroke="#c0c0c0" stroke-width=".21"/>
<path d="M30.6 247.4h.1v1.3h-.1z" fill="#c0c0c0"/>
<path d="M30.7 247.5h11" fill="none" stroke="#c0c0c0" stroke-width=".21"/>
<path d="M41.7 247.4h.1v1.3h-.1z" fill="#c0c0c0"/>
<path d="M41.8 247.5h35.8" fill="none" stroke="#c0c0c0" stroke-width=".21"/>
<path d="M77.6 247.4h.2v1.3h-.2z" fill="#c0c0c0"/>
<path d="M77.8 247.5h17.6" fill="none" stroke="#c0c0c0" stroke-width=".21"/>
<path d="M95.4 247.4h.2v1.3h-.2z" fill="#c0c0c0"/>
<path d="M95.6 247.5h42.2" fill="none" stroke="#c0c0c0" stroke-width=".21"/>
<path d="M137.8 247.4h.1v1.3h-.1z" fill="#c0c0c0"/>
<path d="M137.9 247.5h41.7" fill="none" stroke="#c0c0c0" stroke-width=".21"/>
<path d="M179.6 247.4h.1v1.3h-.1z" fill="#c0c0c0"/>
<path d="M30.6 248.7v12M41.7 248.7v12M77.7 248.7v12M95.5 248.7v12M137.8 248.7v12M179.7 248.7v12" fill="none" stroke="#c0c0c0" stroke-width=".21"/>
<path d="M30.6 260.7h.1v1.3h-.1z" fill="#c0c0c0"/>
<path d="M30.7 260.8h11" fill="none" stroke="#c0c0c0" stroke-width=".21"/>
<path d="M41.7 260.7h.1v1.3h-.1z" fill="#c0c0c0"/>
<path d="M41.8 260.8h35.8" fill="none" stroke="#c0c0c0" stroke-width=".21"/>
<path d="M77.6 260.7h.2v1.3h-.2z" fill="#c0c0c0"/>
<path d="M77.8 260.8h17.6" fill="none" stroke="#c0c0c0" stroke-width=".21"/>
<path d="M95.4 260.7h.2v1.3h-.2z" fill="#c0c0c0"/>
<path d="M95.6 260.8h42.2" fill="none" stroke="#c0c0c0" stroke-width=".21"/>
<path d="M137.8 260.7h.1v1.3h-.1z" fill="#c0c0c0"/>
<path d="M137.9 260.8h41.7" fill="none" stroke="#c0c0c0" stroke-width=".21"/>
<path d="M179.6 260.7h.1v1.3h-.1z" fill="#c0c0c0"/>
<path d="M30.6 268.6h11.1M30.6 262v6.6M41.7 262v6.6M41.8 268.6h35.8M77.7 262v6.6M77.8 268.6h17.6M95.5 262v6.6M95.6 268.6h42.2M137.8 262v6.6M137.9 268.6h41.7M179.7 262v6.6" fill="none" stroke="#c0c0c0" stroke-width=".21"/>
<path d="M179.6 268.5h.1v.1h-.1z" fill="#c0c0c0"/>
<g font-size="4.5">
<text x="138.9" y="102.9">C14, C23, C24, C25,</text>
<text x="138.9" y="108.4">C26</text>
<text x="138.9" y="129.5">R33</text>
<text x="138.9" y="221.1">T1, T2</text>
<text x="138.9" y="266.2">Q1</text>
</g>
<g font-size="4.2">
<text x="31.7" y="30.9">数量</text>
<text x="42.8" y="30.9">Reichelt 货号</text>
<text x="78.8" y="30.9">备注</text>
<text x="96.5" y="30.9">零件</text>
<text x="138.9" y="30.9">名称</text>
<text x="31.7" y="41.4">1</text>
<text x="42.8" y="41.4">ATMEGA 644-20 AU</text>
<text x="78.8" y="38.7">注意产</text>
<text x="96.5" y="41.4">AVR-RISC-Controller IC1</text>
<text x="78.8" y="44.2">地</text>
<text x="78.8" y="52">注意产</text>
<text x="31.7" y="54.7">1</text>
<text x="42.8" y="54.7">TS 914 I SMD</text>
<text x="78.8" y="57.5">地</text>
<text x="96.5" y="54.7">轨到轨运放</text>
<text x="138.9" y="54.7">IC2</text>
<text x="31.7" y="65.3">5</text>
<text x="42.8" y="65.3">NPO-G0805 22P</text>
<text x="96.5" y="65.3">电容</text>
<text x="138.9" y="65.3">C1, C2, C28, C29,C30</text>
<text x="31.7" y="75.8">5</text>
<text x="42.8" y="75.8">X7R-G0805 22N</text>
<text x="96.5" y="75.8">电容</text>
<text x="138.9" y="73.1">C9, C15, C17, C27,</text>
<text x="138.9" y="78.6">C31</text>
<text x="138.9" y="86.4">C5, C6, C8, C12,</text>
<text x="138.9" y="91.9">C13, C16, C18, C19,</text>
<text x="31.7" y="97.4">17</text>
<text x="42.8" y="97.4">X7R-G0805 100N</text>
<text x="96.5" y="97.4">电容</text>
<text x="138.9" y="97.4">C20, C21, C11, C22,</text>
<text x="31.7" y="116.2">5</text>
<text x="42.8" y="116.2">SMD-0805 1.00K</text>
<text x="96.5" y="116.2">贴片电阻</text>
<text x="138.9" y="116.2">R2, R5, R6, R7, R4</text>
<text x="138.9" y="124">R24, R27, R28, R32,</text>
<text x="31.7" y="126.7">5</text>
<text x="42.8" y="126.7">SMD-0805 100</text>
<text x="96.5" y="126.7">贴片电阻</text>
<text x="31.7" y="137.3">5</text>
<text x="42.8" y="137.3">SMD-0805 10.0K</text>
<text x="96.5" y="137.3">贴片电阻</text>
<text x="138.9" y="137.3">R8, R12, R16, R1, R3</text>
<text x="31.7" y="145.1">4</text>
<text x="42.8" y="145.1">SMD-0805 100K</text>
<text x="96.5" y="145.1">贴片电阻</text>
<text x="138.9" y="145.1">R10,R11, R14, R18</text>
<text x="31.7" y="152.9">1</text>
<text x="42.8" y="152.9">SMD-0805 220K</text>
<text x="96.5" y="152.9">贴片电阻</text>
<text x="138.9" y="152.9">R26</text>
<text x="31.7" y="160.7">1</text>
<text x="42.8" y="160.7">SMD-0805 2.20K</text>
<text x="96.5" y="160.7">贴片电阻</text>
<text x="138.9" y="160.7">R25</text>
<text x="31.7" y="168.5">1</text>
<text x="42.8" y="168.5">SMD-0805 6.80K</text>
<text x="96.5" y="168.5">贴片电阻</text>
<text x="138.9" y="168.5">R21</text>
<text x="31.7" y="176.3">3</text>
<text x="42.8" y="176.3">SMD-0805 18.0K</text>
<text x="96.5" y="176.3">贴片电阻</text>
<text x="138.9" y="176.3">R22, R30, R31</text>
<text x="31.7" y="184.1">1</text>
<text x="42.8" y="184.1">SMD-0805 680</text>
<text x="96.5" y="184.1">贴片电阻</text>
<text x="138.9" y="184.1">R19</text>
<text x="78.8" y="191.9">底部有</text>
<text x="31.7" y="194.6">1</text>
<text x="42.8" y="194.6">SMD-LED 0805 GN</text>
<text x="78.8" y="197.4">箭头</text>
<text x="96.5" y="194.6">绿色贴片 LED</text>
<text x="138.9" y="194.6">LED1</text>
<text x="31.7" y="207.9">1</text>
<text x="42.8" y="207.9">SMD-LED 0805 RT</text>
<text x="78.8" y="205.1">底部有</text>
<text x="96.5" y="207.9">红色贴片 LED</text>
<text x="138.9" y="207.9">LED2</text>
<text x="78.8" y="210.7">箭头</text>
<text x="31.7" y="221.1">2</text>
<text x="42.8" y="221.1">BC 817-25 SMD</text>
<text x="78.8" y="218.4">注意方</text>
<text x="96.5" y="221.1">贴片三极管</text>
<text x="78.8" y="223.9">向</text>
<text x="31.7" y="231.7">1</text>
<text x="42.8" y="231.7">LQH3C 100µ</text>
<text x="96.5" y="231.7">贴片电杆</text>
<text x="138.9" y="231.7">L1</text>
<text x="78.8" y="239.6">用线短</text>
<text x="31.7" y="242.3">1</text>
<text x="42.8" y="242.3">--</text>
<text x="78.8" y="245.1">路</text>
<text x="96.5" y="242.3">已取消</text>
<text x="138.9" y="242.3">C3</text>
<text x="31.7" y="255.6">1</text>
<text x="42.8" y="255.6">1N 4001</text>
<text x="78.8" y="252.9">注意标</text>
<text x="96.5" y="255.6">二极管</text>
<text x="138.9" y="255.6">D1</text>
<text x="78.8" y="258.4">记</text>
<text x="31.7" y="266.2">1</text>
<text x="42.8" y="266.2">20.0000-HC49U-S</text>
<text x="96.5" y="266.2">20.0MHz 晶振</text>
</g>
<text font-size="3.2" x="87.4" y="18.1">MikroKopter 四轴飞行器</text>
<g font-size="3.2" fill="#fff">
<text x="111.4" y="284.9">www.ouravr.com / www.ourdev.cn</text>
<text x="173.3" y="284.9">9</text>
</g>
</svg>
